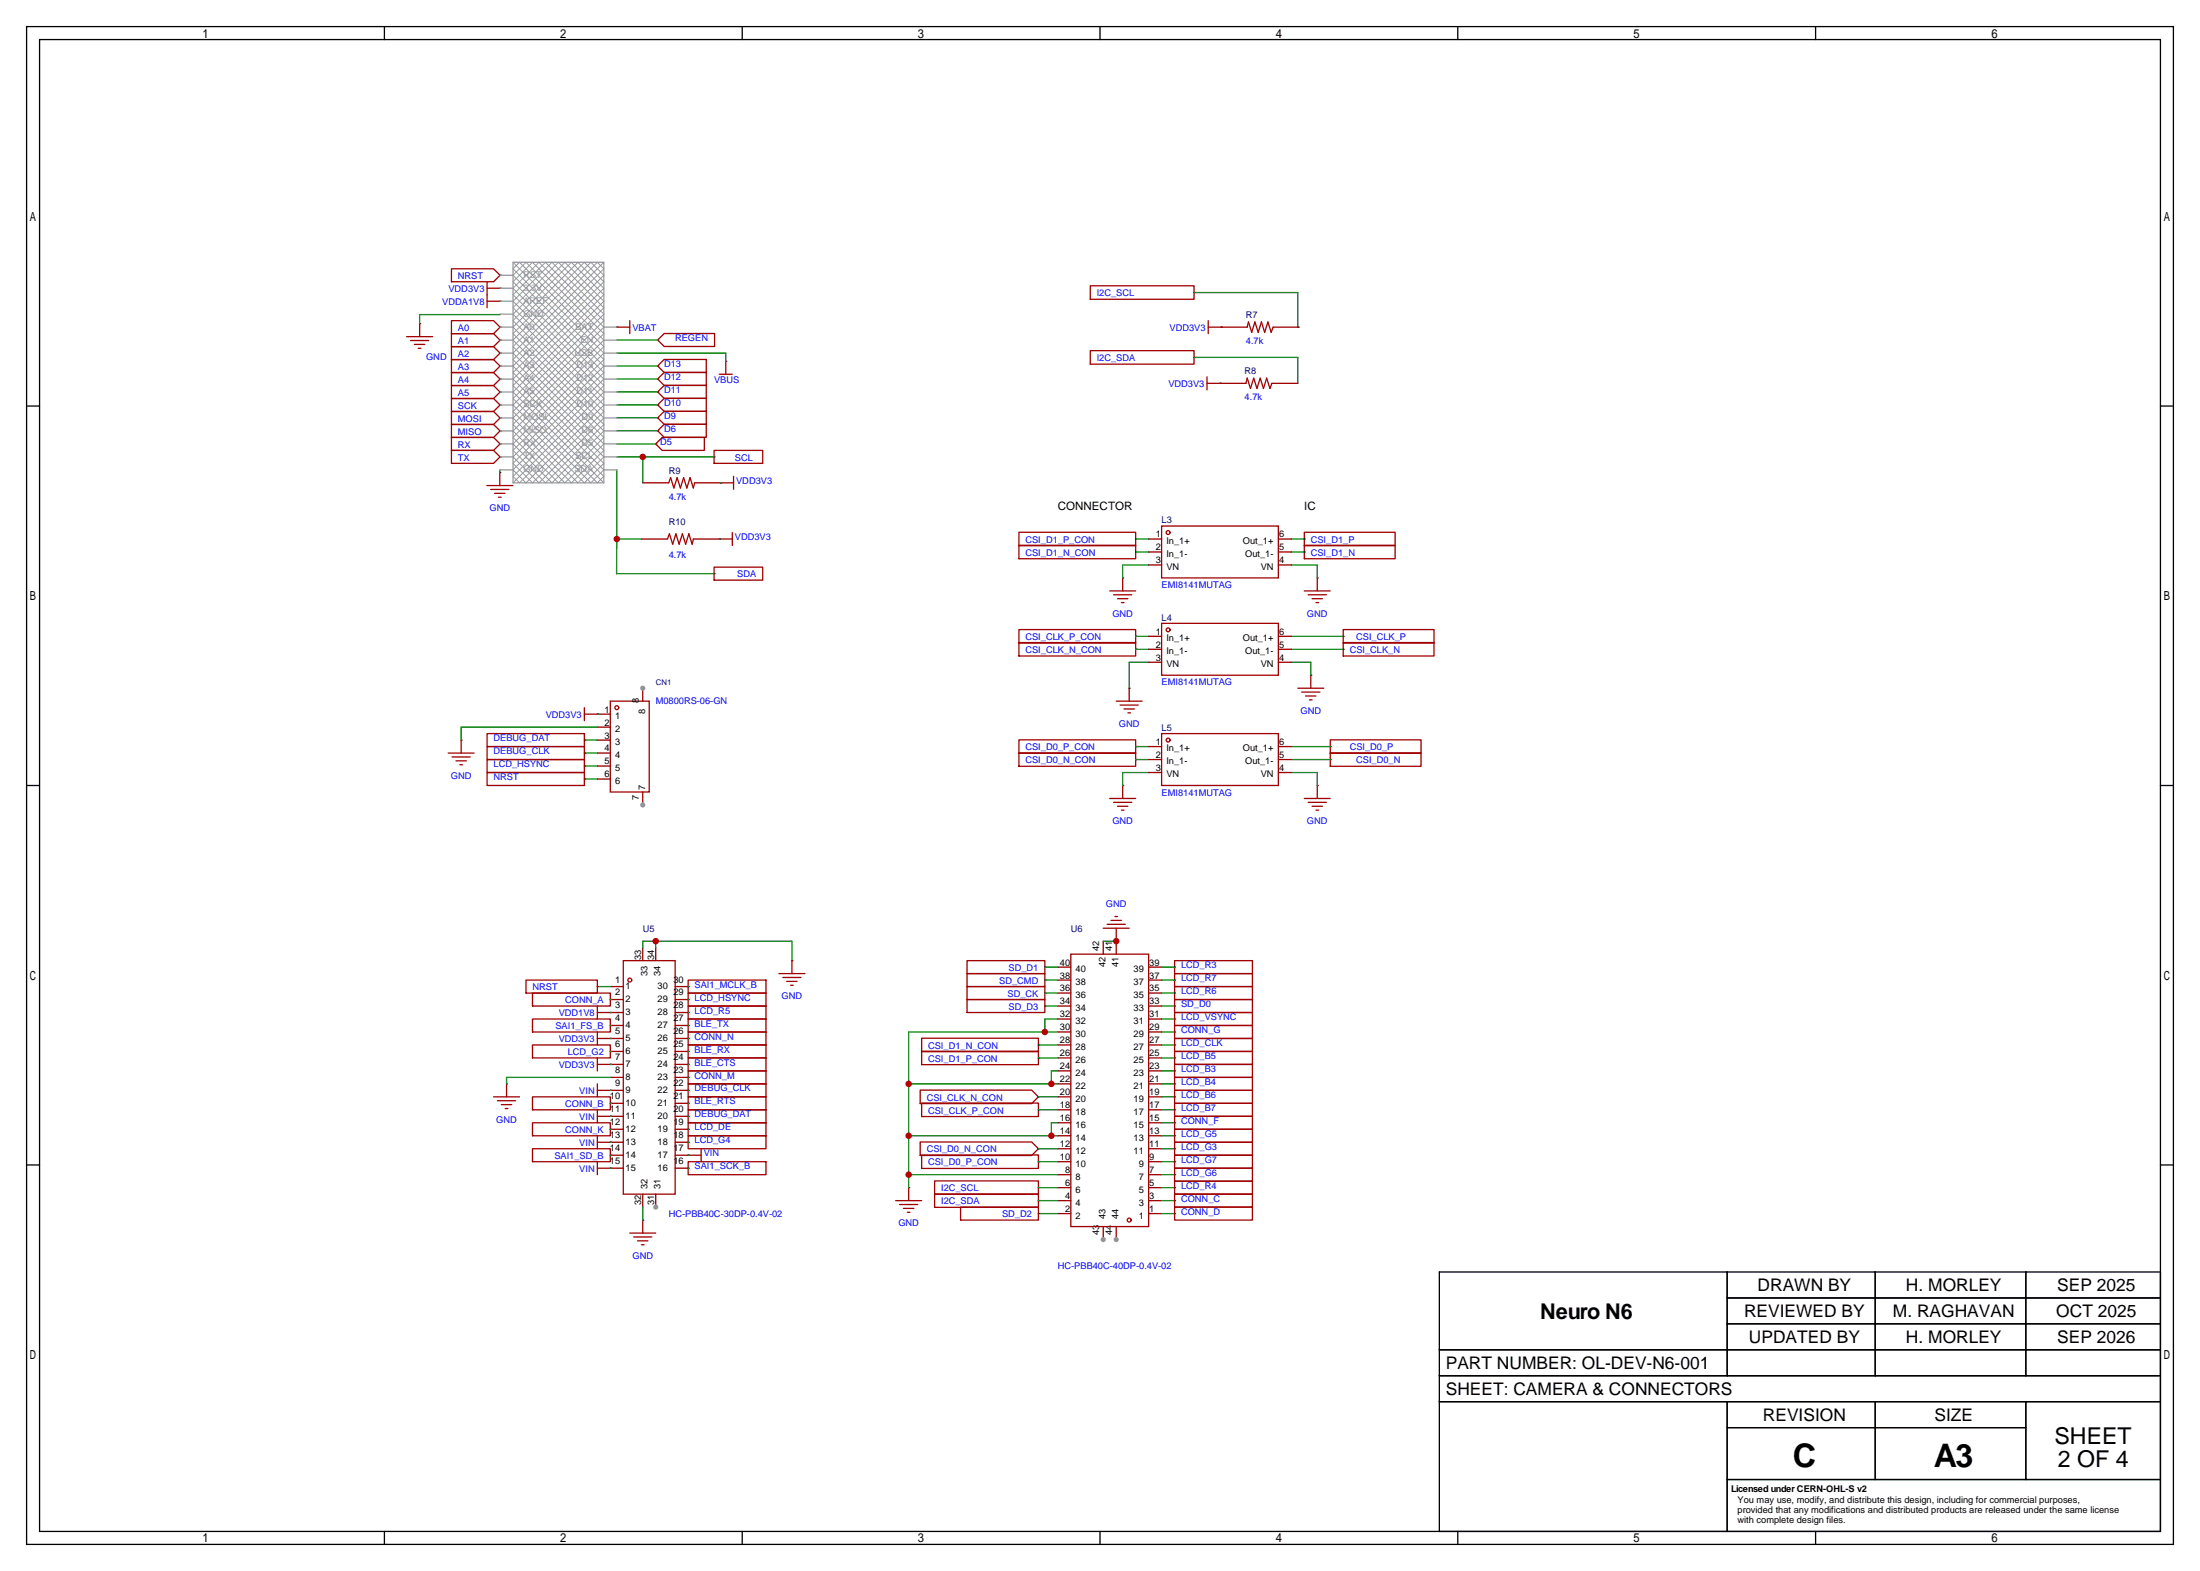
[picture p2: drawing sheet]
<svg xmlns="http://www.w3.org/2000/svg" width="431mm" height="308mm" viewBox="0 0 431 308" stroke-linecap="round" stroke-linejoin="round" font-family="sans-serif">
<g fill="none" stroke="#000" stroke-width=".25">
<path d="M5.2 5.2h420.4v297.2h-420.4zM7.7 7.7h415.3v292.1h-415.3zM75.3 5.2v2.5M145.3 5.2v2.5M215.4 5.2v2.5M285.5 5.2v2.5M355.5 5.2v2.5M5.2 79.5h2.5M423 79.5h2.6M5.2 153.8h2.5M423 153.8h2.6M5.2 228.1h2.5"/>
<path d="M423 228.1h2.6M281.8 249h141.2v50.8h-141.2zM338.2 249v20.4M338.2 254.1h84.8M338.2 259.2h84.8M367.2 249v20.4M396.7 249v20.4M281.8 264.3h141.2M281.8 269.4h141.2M281.8 274.4h141.2M338.2 274.4v25.4M338.2 279.5h58.5"/>
<path d="M367.2 274.4v15.3M396.7 274.4v15.3M75.3 299.8v2.6M145.3 299.8v2.6M215.4 299.8v2.6M285.5 299.8v2.6M338.2 289.7h84.8M355.5 299.8v2.6"/>
</g>
<g fill="none" stroke="#a10000" stroke-width=".25">
<path d="M88.4 52.6h8.2l1.3 1.3-1.3 1.3h-8.2zM95.4 56.4h2.5M95.4 55.2v5M95.4 59h2.5M213.5 56h20.3v2.6h-20.3zM79.6 65.9h5.1M80.4 66.7h3.5M81.2 67.4h2M81.9 68.2h.5M82.2 63.4v2.5M88.4 62.8h8.2l1.3 1.3-1.3 1.2h-8.2zM88.4 65.3h8.2l1.3 1.3-1.3 1.3h-8.2z"/>
<path d="M88.4 67.9h8.2l1.3 1.2-1.3 1.3h-8.2zM88.4 70.4h8.2l1.3 1.3-1.3 1.2h-8.2zM88.4 72.9h8.2l1.3 1.3-1.3 1.3h-8.2zM88.4 75.5h8.2l1.3 1.3-1.3 1.2h-8.2zM88.4 78h8.2l1.3 1.3-1.3 1.3h-8.2zM120.8 64.1h2.5M123.3 62.8v2.5M128.8 66.6l1.2-1.3h9.9v2.5h-9.9zM128.8 71.7l1.2-1.3h8.3v2.5h-8.3zM128.8 79.3l1.2-1.3h8.3v2.5h-8.3zM130 72.9h8.3v2.6h-8.3l-1.2-1.3zM130 75.5h8.3v2.5h-8.3l-1.2-1.3z"/>
<path d="M140.8 73.3h2.6M142.1 70.7v2.6M213.5 68.7h20.3v2.6h-20.3zM236.3 75.1h2.6M236.3 73.8v2.5M236.6 64.1h2.5M236.6 62.8v2.5M88.4 80.6h8.2l1.3 1.2-1.3 1.3h-8.2zM88.4 83.1h8.2l1.3 1.3-1.3 1.2h-8.2zM88.4 85.6h8.2l1.3 1.3-1.3 1.3h-8.2zM88.4 88.2h8.2l1.3 1.3-1.3 1.2h-8.2zM95.3 95.1h5.1"/>
<path d="M96.1 95.8h3.5M96.9 96.6h2M97.6 97.4h.5M97.9 92.5v2.6M128.4 86.9l1.3-1.3h8.2v2.6h-8.2zM128.8 81.8l1.2-1.3h8.3v2.6h-8.3zM128.8 84.4l1.2-1.3h8.3v2.5h-8.3zM139.8 88.2h9.5v2.5h-9.5zM139.8 111h9.5v2.6h-9.5zM199.5 106.8h22.9v2.6h-22.9zM199.5 104.2h22.9v2.7h-22.9zM217.3 115.7h5.1"/>
<path d="M218.1 116.5h3.5M218.8 117.2h2.1M219.6 118h.5M219.8 113.2v2.5M255.4 106.8h17.8v2.6h-17.8zM255.4 104.2h17.8v2.7h-17.8zM255.4 115.7h5.1M256.2 116.5h3.5M256.9 117.2h2.1M257.7 118h.5M257.9 113.2v2.5M199.5 125.8h22.9v2.6h-22.9z"/>
<path d="M199.5 123.3h22.9v2.6h-22.9zM218.6 137.3h5M219.3 138h3.6M220.1 138.8h2M220.9 139.6h.5M221.1 134.7v2.6M254.1 134.7h5.1M254.9 135.5h3.5M255.7 136.3h2M256.4 137h.5M256.7 132.2v2.5M263 125.8h17.8v2.6h-17.8z"/>
<path d="M263 123.3h17.8v2.6h-17.8zM199.5 147.4h22.9v2.6h-22.9zM199.5 144.9h22.9v2.6h-22.9zM217.3 156.3h5.1M218.1 157.1h3.5M218.8 157.9h2.1M219.6 158.6h.5M219.8 153.8v2.5M255.4 156.3h5.1M256.2 157.1h3.5M256.9 157.9h2.1M257.7 158.6h.5"/>
<path d="M257.9 153.8v2.5M260.5 144.9h17.8v2.6h-17.8zM260.5 147.4h17.8v2.6h-17.8z"/>
</g>
<g fill="none" stroke="#870000" stroke-width=".25">
<path d="M97.9 56.4h.1M97.9 59h.1M97.9 53.9h.1M233.8 57.3h.1M82.2 63.4h.1M97.9 64.1h.1M97.9 66.6h.1M97.9 69.1h.1M97.9 71.7h.1M97.9 74.2h.1M97.9 76.8h.1M97.9 79.3h.1"/>
<path d="M120.8 64.1h.1M128.8 66.6h.1M128.8 71.7h.1M128.8 74.2h.1M128.8 76.7h.1M128.8 79.3h.1M142.1 70.7h.1M233.8 70h.1M238.9 75.1h.1M239.1 64.1h.1M97.9 92.5h.1M97.9 81.8h.1"/>
<path d="M97.9 84.4h.1M97.9 86.9h.1M97.9 89.5h.1M128.4 86.9h.1M128.8 81.8h.1M128.8 84.4h.1M139.8 89.5h.1M139.8 112.3h.1M219.8 113.2h.1M222.4 108.1h.1M222.4 105.5h.1M255.4 108.1h.1"/>
<path d="M255.4 105.5h.1M257.9 113.2h.1M221.1 134.7h.1M222.4 127.1h.1M222.4 124.6h.1M256.7 132.2h.1M263 127.1h.1M263 124.6h.1M219.8 153.8h.1M222.4 148.7h.1M222.4 146.2h.1M257.9 153.8h.1"/>
<path d="M260.5 146.2h.1M260.5 148.7h.1"/>
</g>
<g fill="none" stroke="#008700" stroke-width=".25">
<path d="M97.9 59h.1M97.9 56.4h.1M97.9 53.9h.1M233.8 57.3h20.3v6.8h.3M97.9 79.3h.1M97.9 76.8h.1M97.9 74.2h.1M97.9 71.7h.1M97.9 69.1h.1M97.9 66.6h.1M97.9 64.1h.1M97.9 61.5l-15.7 .1v1.8"/>
<path d="M120.8 64.1h.1M120.8 69.1h21.3v1.6M120.8 66.6h8M120.8 71.7h8M120.8 74.2h8M120.8 76.7h8M120.8 79.3h8M233.8 70h20.3v5.1M238.9 75.1h.1M239.1 64.1h.1M97.9 89.5h.1M97.9 86.9h.1"/>
<path d="M97.9 84.4h.1M97.9 81.8h.1M97.9 92v.5M120.8 81.8h8M120.8 84.4h8M120.8 86.9h7.6M120.8 89.5h19M125.9 89.5v5M222.4 105.5h2.5M222.4 108.1h2.5M224.9 110.6h-5.1v2.6M252.9 110.6h5v2.6"/>
<path d="M252.9 105.5h2.5M252.9 108.1h2.5M222.4 124.6h2.5M222.4 127.1h2.5M224.9 129.7h-3.8v5M252.9 129.7h3.8v2.5M252.9 124.6h10.1M252.9 127.1h10.1M222.4 146.2h2.5M222.4 148.7h2.5M224.9 151.3h-5.1v2.5M252.9 151.3h5v2.5"/>
<path d="M252.9 146.2h7.6M252.9 148.7h7.6"/>
</g>
<circle cx="125.9" cy="89.5" r=".63" fill="#c00"/>
<g fill="none" stroke="#a10000" stroke-width=".25">
<path d="M244 75.1l.2-1.1 .7 2.1 .6-2.1 .6 2.1 .7-2.1 .6 2.1 .6-2.1 .7 2.1 .3-1M244.2 64.1l.3-1.1 .6 2.1 .6-2.1 .7 2.1 .6-2.1 .6 2.1 .7-2.1 .6 2.1 .4-1M130.9 94.5l.4-1 .7 2.1 .6-2.1 .6 2.1 .7-2.1 .6 2.1 .6-2.1 .7 2.1 .2-1.1M141.1 94.5h2.5M143.6 93.3v2.5M130.7 105.5l.4-1 .6 2.1 .6-2.1 .7 2.1 .6-2.1 .7 2.1 .6-2.1 .6 2.1 .3-1.1M140.9 105.5h2.5M143.4 104.3v2.5M227.5 103h22.8v10.2h-22.8zM227.5 122h22.8v10.2h-22.8zM227.5 143.6h22.8v10.2h-22.8z"/>
<circle cx="228.7" cy="104.3" r=".38"/>
<circle cx="228.7" cy="123.3" r=".38"/>
<circle cx="228.7" cy="144.9" r=".38"/>
</g>
<g fill="none" stroke="#870000" stroke-width=".25">
<path d="M238.9 75.1h5.1M239.1 64.1h5.1M249 75.1h5.1M249.3 64.1h5.1M125.9 94.5h5M136 94.5h5.1M141.1 94.5h.1M125.6 105.5h5.1M135.8 105.5h5.1M140.9 105.5h.1M224.9 105.5h2.6M224.9 108.1h2.6"/>
<path d="M224.9 110.6h2.6M250.3 105.5h2.6M250.3 108.1h2.6M250.3 110.6h2.6M224.9 124.6h2.6M224.9 127.1h2.6M224.9 129.7h2.6M250.3 124.6h2.6M250.3 127.1h2.6M250.3 129.7h2.6M224.9 146.2h2.6M224.9 148.7h2.6"/>
<path d="M224.9 151.3h2.6M250.3 146.2h2.6M250.3 148.7h2.6M250.3 151.3h2.6"/>
</g>
<path d="M120.8 92v13.5M141.1 94.5h.1M120.8 105.5l-.1 6.8h19.1M120.8 105.5h4.8M140.9 105.5h.1" fill="none" stroke="#008700" stroke-width=".25"/>
<circle cx="120.8" cy="105.5" r=".63" fill="#c00"/>
<g fill="none" stroke="#a10000" stroke-width=".25">
<path d="M119.5 137.3h7.6v17.8h-7.6z"/>
<circle cx="120.8" cy="138.6" r=".38"/>
</g>
<path d="M117 139.8h2.5M117 142.4h2.5M117 144.9h2.5M117 147.4h2.5M117 150h2.5M117 152.5h2.5M125.9 155.1v2.5" fill="none" stroke="#870000" stroke-width=".25"/>
<circle cx="125.9" cy="157.6" r=".51" fill="#999"/>
<path d="M125.9 134.7v2.6" fill="none" stroke="#870000" stroke-width=".25"/>
<circle cx="125.9" cy="134.7" r=".51" fill="#999"/>
<path d="M117 139.8h.1M114.4 144.9h2.6M114.4 147.4h2.6M114.4 150h2.6M114.4 152.5h2.6M117 142.4h-26.7v2.5" fill="none" stroke="#008700" stroke-width=".25"/>
<g fill="none" stroke="#a10000" stroke-width=".25">
<path d="M114.4 139.8h2.6M114.4 138.6v2.5M87.8 147.4h5M88.5 148.2h3.6M89.3 149h2M90 149.7h.6M90.3 144.9v2.5M95.4 148.7h19v2.6h-19zM95.4 143.6h19v2.6h-19zM95.4 151.3h19v2.5h-19zM95.4 146.2h19v2.5h-19zM122 188.1h10.2v45.7h-10.2z"/>
<circle cx="123.3" cy="191.9" r=".38"/>
</g>
<g fill="none" stroke="#870000" stroke-width=".25">
<path d="M117 139.8h.1M90.3 144.9h.1M114.4 150h.1M114.4 144.9h.1M114.4 152.5h.1M114.4 147.4h.1M119.5 193.2h2.5M119.5 195.7h2.5M119.5 198.2h2.5M132.2 193.2h2.5M132.2 195.7h2.5M132.2 198.2h2.5"/>
<path d="M119.5 200.8h2.5M119.5 203.3h2.5M119.5 205.9h2.5M119.5 208.4h2.5M119.5 210.9h2.5M119.5 213.5h2.5M119.5 216h2.5M119.5 218.6h2.5M132.2 200.8h2.5M132.2 203.3h2.5M132.2 205.9h2.5M132.2 208.4h2.5"/>
<path d="M132.2 210.9h2.5M132.2 213.5h2.5M132.2 216h2.5M132.2 218.6h2.5M119.5 221.1h2.5M119.5 223.6h2.5M119.5 226.2h2.5M119.5 228.7h2.5M128.4 233.8v2.5M132.2 221.1h2.5M132.2 223.6h2.5M132.2 226.2h2.5"/>
<path d="M132.2 228.7h2.5"/>
</g>
<circle cx="128.4" cy="236.3" r=".51" fill="#999"/>
<path d="M125.9 185.5v2.6M128.4 185.5v2.6M125.9 233.8v2.5M216 240.2v2.5" fill="none" stroke="#870000" stroke-width=".25"/>
<circle cx="216" cy="242.7" r=".51" fill="#999"/>
<path d="M218.6 240.2v2.5" fill="none" stroke="#870000" stroke-width=".25"/>
<circle cx="218.6" cy="242.7" r=".51" fill="#999"/>
<g fill="none" stroke="#870000" stroke-width=".25">
<path d="M207.1 189.4h2.6M207.1 191.9h2.6M207.1 194.4h2.6M207.1 197h2.6M207.1 199.5h2.6M216 184.3v2.5M218.6 184.3v2.5M224.9 189.4h2.6M224.9 191.9h2.6M224.9 194.4h2.6M224.9 197h2.6M224.9 199.5h2.6"/>
<path d="M203.3 207.1h.1M203.3 204.6h.1M203.3 217.3h.1M203.3 214.8h.1M207.1 202.1h2.6M207.1 204.6h2.6M207.1 219.8h2.6M207.1 207.1h2.6M207.1 217.3h2.6M207.1 209.7h2.6M207.1 214.8h2.6M207.1 212.2h2.6"/>
<path d="M224.9 202.1h2.6M224.9 204.6h2.6M224.9 219.8h2.6M224.9 207.1h2.6M224.9 217.3h2.6M224.9 209.7h2.6M224.9 214.8h2.6M224.9 212.2h2.6M177.9 232.5h.1M203.3 224.9h.1M203.3 227.5h.1M207.1 237.6h2.6"/>
<path d="M207.1 235.1h2.6M207.1 232.5h2.6M207.1 230h2.6M207.1 227.5h2.6M207.1 224.9h2.6M207.1 222.4h2.6M224.9 237.6h2.6M224.9 235.1h2.6M224.9 232.5h2.6M224.9 230h2.6M224.9 227.5h2.6M224.9 224.9h2.6"/>
<path d="M224.9 222.4h2.6"/>
</g>
<g fill="none" stroke="#a10000" stroke-width=".25">
<path d="M209.7 186.8h15.2v53.4h-15.2zM180.2 213.4h21.8l1.3 1.4-1.3 1.3h-21.8zM180.5 205.8h22.8v2.7h-22.8zM180.5 203.3h22.8v2.6h-22.8zM180.5 216h22.8v2.6h-22.8zM175.4 235.1h5.1M176.1 235.8h3.6M176.9 236.6h2M177.7 237.4h.5M177.9 232.5v2.6M180.2 223.6h21.8l1.3 1.3-1.3 1.3h-21.8zM180.5 226.1h22.8v2.7h-22.8z"/>
<circle cx="221.1" cy="238.9" r=".38"/>
</g>
<path d="M207.1 199.5h-2.5v2.6M177.9 212.2h29.2M207.1 202.1h-29.2v30.4M207.1 209.7h-1.2v2.5M207.1 219.8h-1.2v2.6M177.9 230h29.2M177.9 222.4h29.2" fill="none" stroke="#008700" stroke-width=".25"/>
<g fill="#c00">
<circle cx="177.9" cy="230" r=".63"/>
<circle cx="177.9" cy="222.4" r=".63"/>
<circle cx="205.9" cy="222.4" r=".63"/>
<circle cx="177.9" cy="212.2" r=".63"/>
<circle cx="205.9" cy="212.2" r=".63"/>
<circle cx="204.6" cy="202.1" r=".63"/>
</g>
<g fill="none" stroke="#008700" stroke-width=".25">
<path d="M117 193.2h2.5M119.5 198.2h.1M119.5 195.7h.1M134.7 193.2h.1M134.7 198.2h.1M134.7 195.7h.1M204.6 197h2.5M204.6 194.4h2.5M204.6 191.9h2.5M204.6 189.4h2.5M216 184.3h2.6M227.5 197h2.5"/>
<path d="M227.5 194.4h2.5M227.5 191.9h2.5M227.5 189.4h2.5M227.5 199.5h2.5M119.5 203.3h.1M119.5 208.4h.1M119.5 213.5h.1M119.5 218.6h.1M119.5 216h.1M119.5 200.8h.1M119.5 205.9h.1M119.5 210.9h-20.3v1.3"/>
<path d="M134.7 200.8h.1M134.7 205.9h.1M134.7 216h.1M134.7 213.5h.1M134.7 218.6h.1M134.7 208.4h.1M134.7 210.9h.1M134.7 203.3h.1M203.3 217.3h3.8M203.3 214.8h3.8M203.3 204.6h3.8M203.3 207.1h3.8"/>
<path d="M227.5 217.3h2.5M227.5 214.8h2.5M227.5 204.6h2.5M227.5 207.1h2.5M227.5 212.2h2.5M227.5 209.7h2.5M227.5 219.8h2.5M227.5 202.1h2.5M119.5 228.7h.1M119.5 223.6h.1M119.5 226.2h.1M119.5 221.1h.1"/>
<path d="M125.9 236.3v2.6M134.7 226.2h.1M134.7 223.6h.1M134.7 228.7h.1M134.7 221.1h.1M203.3 224.9h3.8M203.3 227.5h3.8M203.3 232.5h3.8M203.3 235.1h3.8M203.3 237.6h3.8M227.5 224.9h2.5M227.5 227.5h2.5"/>
<path d="M227.5 232.5h2.5M227.5 235.1h2.5M227.5 237.6h2.5M227.5 222.4h2.5M227.5 230h2.5"/>
</g>
<g fill="none" stroke="#a10000" stroke-width=".25">
<path d="M218.3 179.5h.5M103 191.9h14v2.5h-14zM104.3 199.5h15.2v2.6h-15.2zM104.3 194.4h15.2v2.6h-15.2zM117 197v2.5M117 198.2h2.5M134.7 199.5h15.3v2.6h-15.3zM134.7 191.9h15.3v2.5h-15.3zM134.7 197h15.3v2.5h-15.3zM134.7 194.4h15.3v2.6h-15.3zM189.4 195.7h15.2v2.5h-15.2zM189.4 193.2h15.2v2.5h-15.2z"/>
<path d="M189.4 190.6h15.2v2.6h-15.2zM189.4 188.1h15.2v2.5h-15.2zM216 181.7h5.1M216.8 181h3.5M217.6 180.2h2M218.6 181.7v2.6M230 198.2h15.2v2.6h-15.2zM230 193.2h15.2v2.5h-15.2zM230 190.6h15.2v2.6h-15.2zM230 188.1h15.2v2.5h-15.2zM230 195.7h15.2v2.5h-15.2zM96.6 214.8h5.1"/>
<path d="M97.4 215.5h3.6M98.2 216.3h2M98.9 217h.5M99.2 212.2v2.6M104.3 214.8h15.2v2.5h-15.2zM104.3 204.6h15.2v2.5h-15.2zM104.3 219.8h15.2v2.6h-15.2zM117 202.1v2.5M117 207.1v2.6M117 212.2v2.6M117 217.3v2.5M117 208.4h2.5"/>
<path d="M117 203.3h2.5M117 213.5h2.5M117 218.6h2.5M134.7 204.6h15.3v2.5h-15.3zM134.7 214.8h15.3v2.5h-15.3zM134.7 212.2h15.3v2.6h-15.3zM134.7 217.3h15.3v2.5h-15.3zM134.7 219.8h15.3v2.6h-15.3zM134.7 207.1h15.3v2.6h-15.3zM134.7 209.7h15.3v2.5h-15.3zM134.7 202.1h15.3v2.5h-15.3zM230 216h15.2v2.6h-15.2z"/>
<path d="M230 205.9h15.2v2.5h-15.2zM230 203.3h15.2v2.6h-15.2zM230 208.4h15.2v2.5h-15.2zM230 210.9h15.2v2.6h-15.2zM230 213.5h15.2v2.5h-15.2zM230 218.6h15.2v2.5h-15.2zM230 200.8h15.2v2.5h-15.2zM104.3 224.9h15.2v2.6h-15.2zM117 228.7h2.5M117 222.4v2.5M117 227.5v2.5M117 223.6h2.5"/>
<path d="M125.9 238.9v2.5M134.7 222.4h15.3v2.5h-15.3zM134.7 227.5h15.3v2.5h-15.3zM134.7 226.2h2.6M137.3 224.9v2.6M183 231.2h20.3v2.7h-20.3zM183 233.8h20.3v2.6h-20.3zM188.1 236.3h15.2v2.6h-15.2zM230 221.1h15.2v2.5h-15.2zM230 223.6h15.2v2.6h-15.2zM230 226.2h15.2v2.5h-15.2zM230 228.7h15.2v2.6h-15.2z"/>
<path d="M230 231.3h15.2v2.5h-15.2zM230 233.8h15.2v2.5h-15.2zM230 236.3h15.2v2.6h-15.2zM123.3 241.4h5.1M124.1 242.2h3.5M124.8 243h2.1M125.6 243.7h.5"/>
</g>
<g fill="none" stroke="#870000" stroke-width=".25">
<path d="M117 193.2h.1M119.5 198.2h.1M119.5 195.7h.1M134.7 193.2h.1M134.7 198.2h.1M134.7 195.7h.1M204.6 197h.1M204.6 194.4h.1M204.6 191.9h.1M204.6 189.4h.1M218.6 184.3h.1M230 199.5h.1"/>
<path d="M230 194.4h.1M230 191.9h.1M230 189.4h.1M230 197h.1M99.2 212.2h.1M119.5 208.4h.1M119.5 203.3h.1M119.5 213.5h.1M119.5 218.6h.1M119.5 216h.1M119.5 200.8h.1M119.5 205.9h.1"/>
<path d="M134.7 200.8h.1M134.7 205.9h.1M134.7 216h.1M134.7 213.5h.1M134.7 218.6h.1M134.7 208.4h.1M134.7 210.9h.1M134.7 203.3h.1M230 217.3h.1M230 207.1h.1M230 204.6h.1M230 209.7h.1"/>
<path d="M230 212.2h.1M230 214.8h.1M230 219.8h.1M230 202.1h.1M119.5 228.7h.1M119.5 223.6h.1M119.5 226.2h.1M119.5 221.1h.1M125.9 238.9h.1M134.7 226.2h.1M134.7 223.6h.1M134.7 228.7h.1"/>
<path d="M134.7 221.1h.1M203.3 232.5h.1M203.3 235.1h.1M203.3 237.6h.1M230 222.4h.1M230 224.9h.1M230 227.5h.1M230 230h.1M230 232.5h.1M230 235.1h.1M230 237.6h.1"/>
</g>
<circle cx="218.6" cy="184.3" r=".63" fill="#c00"/>
<path d="M125.9 185.5v-1.2h29.2v3.8M128.4 184.3v1.2" fill="none" stroke="#008700" stroke-width=".25"/>
<circle cx="128.4" cy="184.3" r=".63" fill="#c00"/>
<path d="M152.5 190.6h5.1M153.3 191.4h3.5M154.1 192.2h2M154.8 192.9h.5M155.1 188.1v2.5" fill="none" stroke="#a10000" stroke-width=".25"/>
<path d="M155.1 188.1h.1" fill="none" stroke="#870000" stroke-width=".25"/>
<path d="M100.5 51.4l17.7 17.7-17.7 17.8 7.6 7.6 10.1-10.1-17.7-17.8 15.2-15.2 2.5 2.5-17.7 17.8 17.7 17.8-5 5-12.7-12.7 17.7-17.7-12.7-12.7-5 5 17.7 17.8-17.7 17.8 2.5 2.5 15.2-15.2-17.7-17.8 10.1-10.1 7.6 7.6-17.7 17.8 17.7 17.7M101.7 51.4l16.5 16.5-17.7 17.7 8.8 8.9 8.9-8.9-17.7-17.7 16.5-16.5 1.2 1.2-17.7 17.8 17.7 17.8-6.3 6.3-11.4-11.4 17.7-17.8-13.9-13.9-3.8 3.8 17.7 17.7-17.7 17.8 3.8 3.8 13.9-13.9-17.7-17.8 11.4-11.4 6.3 6.3-17.7 17.8 17.7 17.8-1.2 1.2-16.5-16.5 17.7-17.8-8.9-8.8-8.8 8.8 17.7 17.8-16.5 16.5-1.2-1.2 17.7-17.8-17.7-17.8 6.3-6.3 11.4 11.4-17.7 17.8 13.9 13.9 3.8-3.8-17.7-17.8 17.7-17.7-3.8-3.8-13.9 13.9 17.7 17.8-11.4 11.4-6.3-6.3 17.7-17.8-17.7-17.8zM118.2 51.4l-17.7 17.7 17.7 17.8-7.6 7.6-10.1-10.1 17.7-17.8-15.2-15.2-2.5 2.5 17.7 17.8-17.7 17.8 5 5 12.7-12.7-17.7-17.7 12.7-12.7 5 5-17.7 17.8 17.7 17.8-2.5 2.5-15.2-15.2 17.7-17.8-10.1-10.1-7.6 7.6 17.7 17.8-17.7 17.7" fill="none" stroke="#999" stroke-width=".2"/>
<g fill="none" stroke="#999" stroke-width=".25">
<path d="M97.9 59h2.6M97.9 56.4h2.6M97.9 53.9h2.6M100.5 51.4h17.7v43.1h-17.7zM97.9 79.3h2.6M97.9 76.8h2.6M97.9 74.2h2.6M97.9 71.7h2.6M97.9 69.1h2.6M97.9 66.6h2.6M97.9 64.1h2.6M97.9 61.5h2.6"/>
<path d="M118.2 79.3h2.6M118.2 76.8h2.6M118.2 74.2h2.6M118.2 71.7h2.6M118.2 69.1h2.6M118.2 66.6h2.6M118.2 64.1h2.6M97.9 89.5h2.6M97.9 86.9h2.6M97.9 84.4h2.6M97.9 81.8h2.6M97.9 92h2.6"/>
<path d="M118.2 89.5h2.6M118.2 86.9h2.6M118.2 84.4h2.6M118.2 81.8h2.6M118.2 92h2.6"/>
</g>
<g font-size="6.3">
<text x="351" y="287.3">C</text>
<text x="378.7" y="287.3">A3</text>
</g>
<g font-size="4.5">
<text x="402.3" y="282.7">SHEET</text>
<text x="402.9" y="287.2">2 OF 4</text>
</g>
<text font-size="4.2" x="301.6" y="258.3">Neuro N6</text>
<g font-size="3.4">
<text x="341.5" y="257.8">REVIEWED BY</text>
<text x="344.2" y="252.7">DRAWN BY</text>
<text x="370.7" y="257.8">M. RAGHAVAN</text>
<text x="373.2" y="252.7">H. MORLEY</text>
<text x="402.6" y="257.8">OCT 2025</text>
<text x="402.8" y="252.7">SEP 2025</text>
<text x="342.5" y="262.9">UPDATED BY</text>
<text x="373.2" y="262.9">H. MORLEY</text>
<text x="402.8" y="262.9">SEP 2026</text>
<text x="283.1" y="268">PART NUMBER: OL-DEV-N6-001</text>
<text x="283.1" y="273.1">SHEET: CAMERA &amp; CONNECTORS</text>
<text x="345.2" y="278.1">REVISION</text>
<text x="378.8" y="278.1">SIZE</text>
</g>
<g font-size="2.3">
<text x="207.1" y="99.9">CONNECTOR</text>
<text x="255.4" y="99.9">IC</text>
</g>
<g font-size="1.8" fill="#00f">
<text x="86.6" y="59.7">VDDA1V8</text>
<text x="87.8" y="57.2">VDD3V3</text>
<text x="89.7" y="54.6">NRST</text>
<text x="214.8" y="58">I2C_SCL</text>
<text x="89.7" y="64.8">A0</text>
<text x="123.8" y="64.8">VBAT</text>
<text x="229" y="64.8">VDD3V3</text>
<text x="83.4" y="70.4">GND</text>
<text x="89.7" y="67.3">A1</text>
<text x="89.7" y="69.9">A2</text>
<text x="130" y="71.9">D13</text>
<text x="132.2" y="66.8">REGEN</text>
<text x="214.8" y="70.7">I2C_SDA</text>
<text x="244" y="67.3">4.7k</text>
<text x="89.7" y="72.4">A3</text>
<text x="89.7" y="74.9">A4</text>
<text x="89.7" y="77.5">A5</text>
<text x="130" y="74.4">D12</text>
<text x="130" y="76.9">D11</text>
<text x="139.8" y="75">VBUS</text>
<text x="228.8" y="75.8">VDD3V3</text>
<text x="89.7" y="80">SCK</text>
<text x="89.7" y="82.6">MOSI</text>
<text x="130" y="79.5">D10</text>
<text x="130" y="82">D9</text>
<text x="243.7" y="78.3">4.7k</text>
<text x="89.7" y="85.1">MISO</text>
<text x="89.7" y="87.6">RX</text>
<text x="129.3" y="87.2">D5</text>
<text x="130" y="84.6">D6</text>
<text x="89.7" y="90.2">TX</text>
<text x="143.9" y="90.2">SCL</text>
<text x="144.1" y="94.8">VDD3V3</text>
<text x="95.9" y="100.1">GND</text>
<text x="130.9" y="97.8">4.7k</text>
<text x="143.9" y="105.8">VDD3V3</text>
<text x="200.8" y="106.3">CSI_D1_P_CON</text>
<text x="256.7" y="106.3">CSI_D1_P</text>
<text x="130.9" y="109.2">4.7k</text>
<text x="144.3" y="113">SDA</text>
<text x="200.8" y="108.8">CSI_D1_N_CON</text>
<text x="256.7" y="108.8">CSI_D1_N</text>
<text x="227.5" y="115.2">EMI8141MUTAG</text>
<text x="200.8" y="125.3">CSI_CLK_P_CON</text>
<text x="217.8" y="120.7">GND</text>
<text x="255.9" y="120.7">GND</text>
<text x="265.6" y="125.3">CSI_CLK_P</text>
<text x="200.8" y="127.9">CSI_CLK_N_CON</text>
<text x="264.3" y="127.9">CSI_CLK_N</text>
<text x="128.4" y="137.8">M0800RS-06-GN</text>
<text x="227.5" y="134.2">EMI8141MUTAG</text>
<text x="106.9" y="140.6">VDD3V3</text>
<text x="219.1" y="142.3">GND</text>
<text x="254.7" y="139.8">GND</text>
<text x="96.6" y="145.1">DEBUG_DAT</text>
<text x="96.6" y="147.7">DEBUG_CLK</text>
<text x="200.8" y="149.4">CSI_D0_N_CON</text>
<text x="200.8" y="146.9">CSI_D0_P_CON</text>
<text x="264.3" y="146.9">CSI_D0_P</text>
<text x="265.6" y="149.4">CSI_D0_N</text>
<text x="88.3" y="152.5">GND</text>
<text x="96.6" y="150.2">LCD_HSYNC</text>
<text x="96.6" y="152.7">NRST</text>
<text x="227.5" y="155.8">EMI8141MUTAG</text>
<text x="217.8" y="161.4">GND</text>
<text x="255.9" y="161.4">GND</text>
<text x="216.6" y="177.6">GND</text>
<text x="197.5" y="190.1">SD_D1</text>
<text x="231.3" y="189.6">LCD_R3</text>
<text x="104.3" y="193.9">NRST</text>
<text x="110.7" y="196.4">CONN_A</text>
<text x="136" y="193.4">SAI1_MCLK_B</text>
<text x="136" y="195.9">LCD_HSYNC</text>
<text x="153.1" y="195.7">GND</text>
<text x="195.7" y="192.6">SD_CMD</text>
<text x="197.3" y="195.2">SD_CK</text>
<text x="197.5" y="197.7">SD_D3</text>
<text x="231.3" y="194.7">LCD_R6</text>
<text x="231.3" y="192.1">LCD_R7</text>
<text x="231.3" y="197.2">SD_D0</text>
<text x="108.8" y="201.5">SAI1_FS_B</text>
<text x="109.4" y="199">VDD1V8</text>
<text x="136" y="201">BLE_TX</text>
<text x="136" y="198.5">LCD_R5</text>
<text x="136" y="203.5">CONN_N</text>
<text x="231.3" y="199.7">LCD_VSYNC</text>
<text x="231.3" y="202.3">CONN_G</text>
<text x="109.4" y="209.1">VDD3V3</text>
<text x="109.4" y="204.1">VDD3V3</text>
<text x="111.2" y="206.6">LCD_G2</text>
<text x="136" y="206.1">BLE_RX</text>
<text x="136" y="208.6">BLE_CTS</text>
<text x="181.7" y="207.9">CSI_D1_P_CON</text>
<text x="181.7" y="205.3">CSI_D1_N_CON</text>
<text x="231.3" y="207.4">LCD_B5</text>
<text x="231.3" y="204.8">LCD_CLK</text>
<text x="231.3" y="209.9">LCD_B3</text>
<text x="113.4" y="214.2">VIN</text>
<text x="136" y="213.7">DEBUG_CLK</text>
<text x="136" y="211.2">CONN_M</text>
<text x="181.5" y="215.5">CSI_CLK_N_CON</text>
<text x="231.3" y="212.4">LCD_B4</text>
<text x="231.3" y="215">LCD_B6</text>
<text x="97.2" y="219.8">GND</text>
<text x="110.7" y="216.8">CONN_B</text>
<text x="110.7" y="221.8">CONN_K</text>
<text x="113.4" y="219.3">VIN</text>
<text x="136" y="216.2">BLE_RTS</text>
<text x="136" y="218.8">DEBUG_DAT</text>
<text x="136" y="221.3">LCD_DE</text>
<text x="181.7" y="218">CSI_CLK_P_CON</text>
<text x="231.3" y="217.5">LCD_B7</text>
<text x="231.3" y="220.1">CONN_F</text>
<text x="108.6" y="226.9">SAI1_SD_B</text>
<text x="113.4" y="224.4">VIN</text>
<text x="136" y="223.9">LCD_G4</text>
<text x="137.8" y="226.4">VIN</text>
<text x="181.5" y="225.6">CSI_D0_N_CON</text>
<text x="231.3" y="222.6">LCD_G5</text>
<text x="231.3" y="225.1">LCD_G3</text>
<text x="231.3" y="227.7">LCD_G7</text>
<text x="113.4" y="229.5">VIN</text>
<text x="136" y="228.9">SAI1_SCK_B</text>
<text x="181.7" y="228.2">CSI_D0_P_CON</text>
<text x="184.3" y="233.3">I2C_SCL</text>
<text x="231.3" y="230.2">LCD_G6</text>
<text x="231.3" y="232.8">LCD_R4</text>
<text x="130.9" y="238.3">HC-PBB40C-30DP-0.4V-02</text>
<text x="184.3" y="235.8">I2C_SDA</text>
<text x="196.2" y="238.3">SD_D2</text>
<text x="231.3" y="235.3">CONN_C</text>
<text x="231.3" y="237.8">CONN_D</text>
<text x="175.9" y="240.1">GND</text>
<text x="123.8" y="246.5">GND</text>
<text x="207.1" y="248.5">HC-PBB40C-40DP-0.4V-02</text>
</g>
<g font-size="1.8" fill="#999">
<text x="102.5" y="59.5">AREF</text>
<text x="102.5" y="56.9">3.3V</text>
<text x="102.5" y="54.4">RST</text>
<text x="102.5" y="64.5">A0</text>
<text x="102.5" y="62">GND</text>
<text x="112.7" y="64.5">BAT</text>
<text x="102.5" y="69.6">A2</text>
<text x="102.5" y="67.1">A1</text>
<text x="112.5" y="69.6">USB</text>
<text x="113.7" y="67.1">EN</text>
<text x="102.5" y="77.2">A5</text>
<text x="102.5" y="74.7">A4</text>
<text x="102.5" y="72.2">A3</text>
<text x="112.9" y="77.2">D11</text>
<text x="112.9" y="74.7">D12</text>
<text x="112.9" y="72.2">D13</text>
<text x="102.5" y="82.3">MOSI</text>
<text x="102.5" y="79.8">SCK</text>
<text x="112.9" y="79.8">D10</text>
<text x="113.9" y="82.3">D9</text>
<text x="102.5" y="89.9">TX</text>
<text x="102.5" y="87.4">RX</text>
<text x="102.5" y="84.9">MISO</text>
<text x="112.7" y="89.9">SCL</text>
<text x="113.9" y="87.4">D5</text>
<text x="113.9" y="84.9">D6</text>
<text x="102.5" y="92.5">GND</text>
<text x="112.5" y="92.5">SDA</text>
</g>
<g font-size="1.8" fill="#000080">
<text x="244" y="62.2">R7</text>
<text x="243.7" y="73.2">R8</text>
<text x="130.9" y="92.7">R9</text>
<text x="130.9" y="102.9">R10</text>
<text x="227.5" y="102.5">L3</text>
<text x="227.5" y="121.5">L4</text>
<text x="227.5" y="143.1">L5</text>
<text x="125.9" y="182.5">U5</text>
<text x="209.7" y="182.5">U6</text>
</g>
<g font-size="1.8">
<text x="226.3" y="105.2">1</text>
<text x="226.3" y="107.8">2</text>
<text x="228.4" y="106.5">In_1+</text>
<text x="243.4" y="106.5">Out_1+</text>
<text x="250.4" y="107.8">5</text>
<text x="250.4" y="105.2">6</text>
<text x="226.3" y="110.3">3</text>
<text x="228.4" y="109">In_1-</text>
<text x="228.4" y="111.6">VN</text>
<text x="243.8" y="109">Out_1-</text>
<text x="246.9" y="111.6">VN</text>
<text x="250.4" y="110.3">4</text>
<text x="226.3" y="124.3">1</text>
<text x="228.4" y="125.5">In_1+</text>
<text x="243.4" y="125.5">Out_1+</text>
<text x="250.4" y="124.3">6</text>
<text x="226.3" y="126.8">2</text>
<text x="226.3" y="129.4">3</text>
<text x="228.4" y="128.1">In_1-</text>
<text x="228.4" y="130.6">VN</text>
<text x="243.8" y="128.1">Out_1-</text>
<text x="246.9" y="130.6">VN</text>
<text x="250.4" y="129.4">4</text>
<text x="250.4" y="126.8">5</text>
<text x="125.1" y="137.6" transform="rotate(-90 125.1 137.6)">8</text>
<text x="118.4" y="139.5">1</text>
<text x="118.4" y="142.1">2</text>
<text x="120.4" y="140.8">1</text>
<text x="120.4" y="143.3">2</text>
<text x="126.3" y="139.7" transform="rotate(-90 126.3 139.7)">8</text>
<text x="118.4" y="144.6">3</text>
<text x="118.4" y="147.1">4</text>
<text x="118.4" y="149.7">5</text>
<text x="120.4" y="145.9">3</text>
<text x="120.4" y="148.4">4</text>
<text x="226.3" y="145.9">1</text>
<text x="226.3" y="148.4">2</text>
<text x="228.4" y="147.1">In_1+</text>
<text x="228.4" y="149.7">In_1-</text>
<text x="243.4" y="147.1">Out_1+</text>
<text x="243.8" y="149.7">Out_1-</text>
<text x="250.4" y="148.4">5</text>
<text x="250.4" y="145.9">6</text>
<text x="118.4" y="152.2">6</text>
<text x="120.4" y="150.9">5</text>
<text x="120.4" y="153.5">6</text>
<text x="126.3" y="154.6" transform="rotate(-90 126.3 154.6)">7</text>
<text x="226.3" y="150.9">3</text>
<text x="228.4" y="152.2">VN</text>
<text x="246.9" y="152.2">VN</text>
<text x="250.4" y="150.9">4</text>
<text x="125.1" y="156.7" transform="rotate(-90 125.1 156.7)">7</text>
<text x="125.5" y="188" transform="rotate(-90 125.5 188)">33</text>
<text x="126.8" y="191" transform="rotate(-90 126.8 191)">33</text>
<text x="128.1" y="188" transform="rotate(-90 128.1 188)">34</text>
<text x="129.4" y="191" transform="rotate(-90 129.4 191)">34</text>
<text x="207.5" y="191.6">38</text>
<text x="207.5" y="189">40</text>
<text x="210.6" y="190.3">40</text>
<text x="215.2" y="186.2" transform="rotate(-90 215.2 186.2)">42</text>
<text x="216.5" y="189.3" transform="rotate(-90 216.5 189.3)">42</text>
<text x="217.8" y="186.2" transform="rotate(-90 217.8 186.2)">41</text>
<text x="219" y="189.3" transform="rotate(-90 219 189.3)">41</text>
<text x="222" y="190.3">39</text>
<text x="225" y="189">39</text>
<text x="225" y="191.6">37</text>
<text x="120.4" y="192.4">1</text>
<text x="120.4" y="194.9">2</text>
<text x="120.4" y="197.4">3</text>
<text x="122.5" y="193.6">1</text>
<text x="122.5" y="196.2">2</text>
<text x="128.8" y="196.2">29</text>
<text x="128.8" y="193.6">30</text>
<text x="131.8" y="197.4">28</text>
<text x="131.8" y="194.9">29</text>
<text x="131.8" y="192.4">30</text>
<text x="207.5" y="196.7">34</text>
<text x="207.5" y="194.1">36</text>
<text x="210.6" y="197.9">34</text>
<text x="210.6" y="195.4">36</text>
<text x="210.6" y="192.9">38</text>
<text x="222" y="192.9">37</text>
<text x="222" y="195.4">35</text>
<text x="222" y="197.9">33</text>
<text x="225" y="194.1">35</text>
<text x="225" y="196.7">33</text>
<text x="120.4" y="200">4</text>
<text x="120.4" y="202.5">5</text>
<text x="122.5" y="198.7">3</text>
<text x="122.5" y="201.3">4</text>
<text x="122.5" y="203.8">5</text>
<text x="128.8" y="203.8">26</text>
<text x="128.8" y="201.3">27</text>
<text x="128.8" y="198.7">28</text>
<text x="131.8" y="202.5">26</text>
<text x="131.8" y="200">27</text>
<text x="207.5" y="201.7">30</text>
<text x="207.5" y="199.2">32</text>
<text x="210.6" y="203">30</text>
<text x="210.6" y="200.5">32</text>
<text x="222" y="200.5">31</text>
<text x="222" y="203">29</text>
<text x="225" y="199.2">31</text>
<text x="225" y="201.7">29</text>
<text x="120.4" y="205.1">6</text>
<text x="120.4" y="207.6">7</text>
<text x="122.5" y="206.3">6</text>
<text x="122.5" y="208.9">7</text>
<text x="128.8" y="208.9">24</text>
<text x="128.8" y="206.3">25</text>
<text x="131.8" y="207.6">24</text>
<text x="131.8" y="205.1">25</text>
<text x="207.5" y="209.4">24</text>
<text x="207.5" y="206.8">26</text>
<text x="207.5" y="204.3">28</text>
<text x="210.6" y="208.1">26</text>
<text x="210.6" y="205.6">28</text>
<text x="222" y="205.6">27</text>
<text x="222" y="208.1">25</text>
<text x="225" y="204.3">27</text>
<text x="225" y="206.8">25</text>
<text x="225" y="209.4">23</text>
<text x="119.4" y="215.2">10</text>
<text x="120.4" y="210.1">8</text>
<text x="120.4" y="212.7">9</text>
<text x="122.5" y="211.4">8</text>
<text x="122.5" y="214">9</text>
<text x="128.8" y="214">22</text>
<text x="128.8" y="211.4">23</text>
<text x="131.8" y="215.2">21</text>
<text x="131.8" y="212.7">22</text>
<text x="131.8" y="210.1">23</text>
<text x="207.5" y="214.4">20</text>
<text x="207.5" y="211.9">22</text>
<text x="210.6" y="215.7">20</text>
<text x="210.6" y="213.2">22</text>
<text x="210.6" y="210.6">24</text>
<text x="222" y="210.6">23</text>
<text x="222" y="213.2">21</text>
<text x="222" y="215.7">19</text>
<text x="225" y="211.9">21</text>
<text x="225" y="214.4">19</text>
<text x="119.4" y="217.8">11</text>
<text x="119.4" y="220.3">12</text>
<text x="122.5" y="216.5">10</text>
<text x="122.5" y="219">11</text>
<text x="122.5" y="221.6">12</text>
<text x="128.8" y="221.6">19</text>
<text x="128.8" y="219">20</text>
<text x="128.8" y="216.5">21</text>
<text x="131.8" y="220.3">19</text>
<text x="131.8" y="217.8">20</text>
<text x="207.5" y="219.5">16</text>
<text x="207.5" y="217">18</text>
<text x="210.6" y="220.8">16</text>
<text x="210.6" y="218.3">18</text>
<text x="222" y="218.3">17</text>
<text x="222" y="220.8">15</text>
<text x="225" y="217">17</text>
<text x="225" y="219.5">15</text>
<text x="119.4" y="222.8">13</text>
<text x="119.4" y="225.4">14</text>
<text x="119.4" y="227.9">15</text>
<text x="122.5" y="224.1">13</text>
<text x="122.5" y="226.7">14</text>
<text x="128.8" y="226.7">17</text>
<text x="128.8" y="224.1">18</text>
<text x="131.8" y="227.9">16</text>
<text x="131.8" y="225.4">17</text>
<text x="131.8" y="222.8">18</text>
<text x="207.5" y="227.1">10</text>
<text x="207.5" y="224.6">12</text>
<text x="207.5" y="222.1">14</text>
<text x="210.6" y="225.9">12</text>
<text x="210.6" y="223.3">14</text>
<text x="222" y="223.3">13</text>
<text x="222" y="225.9">11</text>
<text x="225" y="222.1">13</text>
<text x="225" y="224.6">11</text>
<text x="225" y="227.1">9</text>
<text x="122.5" y="229.2">15</text>
<text x="126.8" y="232.9" transform="rotate(-90 126.8 232.9)">32</text>
<text x="128.8" y="229.2">16</text>
<text x="129.4" y="232.9" transform="rotate(-90 129.4 232.9)">31</text>
<text x="208.5" y="232.2">6</text>
<text x="208.5" y="229.7">8</text>
<text x="210.6" y="233.5">6</text>
<text x="210.6" y="231">8</text>
<text x="210.6" y="228.4">10</text>
<text x="223" y="228.4">9</text>
<text x="223" y="231">7</text>
<text x="223" y="233.5">5</text>
<text x="225" y="229.7">7</text>
<text x="225" y="232.2">5</text>
<text x="125.5" y="236" transform="rotate(-90 125.5 236)">32</text>
<text x="128.1" y="236" transform="rotate(-90 128.1 236)">31</text>
<text x="208.5" y="237.3">2</text>
<text x="208.5" y="234.8">4</text>
<text x="210.6" y="238.6">2</text>
<text x="210.6" y="236">4</text>
<text x="216.5" y="238.7" transform="rotate(-90 216.5 238.7)">43</text>
<text x="219" y="238.7" transform="rotate(-90 219 238.7)">44</text>
<text x="223" y="236">3</text>
<text x="223" y="238.6">1</text>
<text x="225" y="234.8">3</text>
<text x="225" y="237.3">1</text>
<text x="215.2" y="241.8" transform="rotate(-90 215.2 241.8)">43</text>
<text x="217.8" y="241.8" transform="rotate(-90 217.8 241.8)">44</text>
<text x="339" y="292.2">Licensed under CERN-OHL-S v2</text>
<text x="340.2" y="294.2">You may use, modify, and distribute this design, including for commercial purposes,</text>
<text x="340.2" y="296.3">provided that any modifications and distributed products are released under the same license</text>
<text x="340.2" y="298.3">with complete design files.</text>
</g>
<text font-size="1.5" fill="#000080" x="128.4" y="134.2">CN1</text>
</svg>
